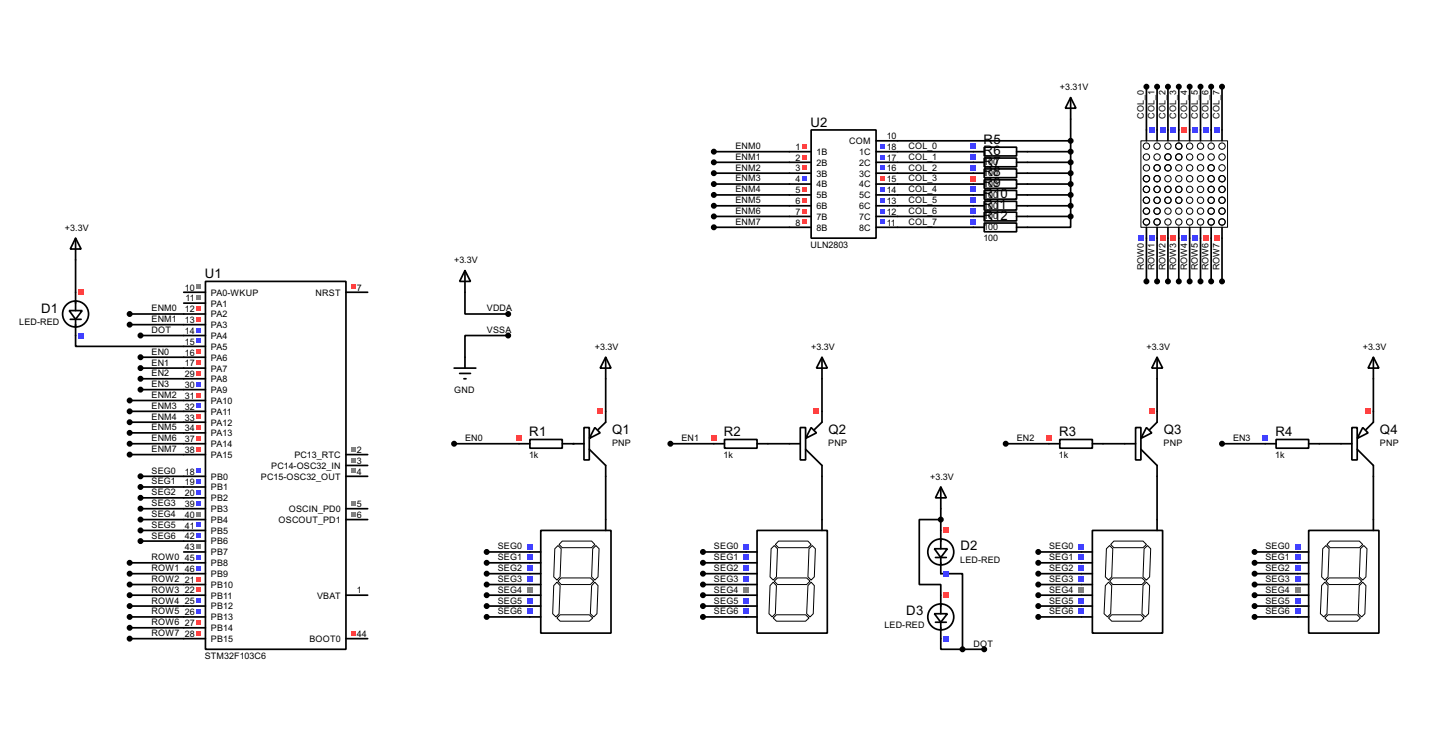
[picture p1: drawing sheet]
<svg xmlns="http://www.w3.org/2000/svg" width="338mm" height="175mm" viewBox="0 0 338 175" stroke-linecap="round" stroke-linejoin="round" font-family="sans-serif">
<g fill="none" stroke="#000" stroke-width=".4">
<path d="M167.7 35.6h17.7M167.7 38.1h17.7M210.8 35.6h17.8M210.8 38.1h17.8M210.8 33.1h40.7M241.3 35.6h10.2M241.3 38.1h10.2M251.5 28v22.8M269.3 20.4v10.1M271.8 20.4v10.1M274.3 20.4v10.1M276.9 20.4v10.1"/>
<path d="M279.4 20.4v10.1M282 20.4v10.1M284.5 20.4v10.1M287 20.4v10.1M167.7 40.7h17.7M167.7 43.2h17.7M167.7 45.8h17.7M167.7 48.3h17.7M167.7 50.8h17.7M167.7 53.4h17.7M210.8 40.7h17.8M210.8 43.2h17.8"/>
<path d="M210.8 45.8h17.8M210.8 48.3h17.8M210.8 50.8h17.8M210.8 53.4h17.8M241.3 40.7h10.2M241.3 43.2h10.2M241.3 45.8h10.2M241.3 48.3h10.2M241.3 50.8h10.2M251.5 50.8v2.6h-10.2M269.3 55.9v10.2M271.8 55.9v10.2"/>
<path d="M274.3 55.9v10.2M276.9 55.9v10.2M279.4 55.9v10.2M282 55.9v10.2M284.5 55.9v10.2M287 55.9v10.2M17.8 78.8v2.5h30.5M17.8 61v7.6M30.5 76.2h17.8M30.5 73.7h17.8M33 78.8h15.3M43.2 68.6h5.1"/>
<path d="M43.2 71.2h5.1M48.3 66.1h33v86.3h-33zM81.3 68.6h5.1M109.2 68.6v5.1h10.2M119.4 78.8h-10.2v5.1M30.5 94h17.8M30.5 96.6h17.8M30.5 99.1h17.8M33 83.9h15.3M33 86.4h15.3M33 88.9h15.3M33 91.5h15.3"/>
<path d="M142.3 88.9v7.7M193.1 88.9v7.7M271.8 88.9v7.7M322.6 88.9v7.7M30.5 104.2h17.8M30.5 101.6h17.8M30.5 106.7h17.8M33 111.8h15.3M33 114.3h15.3M33 116.9h15.3M33 119.4h15.3M81.3 111.8h5.1"/>
<path d="M81.3 119.4h5.1M81.3 106.7h5.1M81.3 109.3h5.1M106.7 104.2h15.2M142.3 111.8v10.2M157.5 104.2h10.2M180.4 104.2h5M193.1 111.8v10.2M221 119.4v5.1M236.2 104.2h10.2M259.1 104.2h5.1M271.8 111.8v10.2"/>
<path d="M287 104.2h10.2M309.9 104.2h5.1M322.6 111.8v10.2M30.5 132.1h17.8M30.5 134.7h17.8M30.5 137.2h17.8M30.5 139.7h17.8M33 122h15.3M33 124.5h15.3M33 127h15.3M43.2 129.6h5.1M81.3 122h5.1"/>
<path d="M81.3 139.7h5.1M114.3 129.6h10.2M114.3 132.1h10.2M114.3 134.7h10.2M114.3 137.2h10.2M114.3 139.7h10.2M165.1 129.6h10.2M165.1 132.1h10.2M165.1 134.7h10.2M165.1 137.2h10.2M165.1 139.7h10.2M221 122h-5.1v15.2h5.1v2.5"/>
<path d="M221 134.7h5.1v17.7M243.9 129.6h10.1M243.9 132.1h10.1M243.9 134.7h10.1M243.9 137.2h10.1M243.9 139.7h10.1M294.7 129.6h10.1M294.7 132.1h10.1M294.7 134.7h10.1M294.7 137.2h10.1M294.7 139.7h10.1M30.5 142.3h17.8"/>
<path d="M30.5 144.8h17.8M30.5 147.4h17.8M30.5 149.9h17.8M81.3 149.9h5.1M114.3 142.3h10.2M114.3 144.8h10.2M165.1 142.3h10.2M165.1 144.8h10.2M221 149.9v2.5h5.1M226.1 152.4h5.1M243.9 142.3h10.1M243.9 144.8h10.1"/>
<path d="M294.7 142.3h10.1M294.7 144.8h10.1"/>
</g>
<circle cx="134.6" cy="104.2" r=".2" fill="#000"/>
<g fill="#ff4040">
<path d="M82.4 148.1h1.1v1h-1.1z"/>
<path d="M82.4 66.8h1.1v1.1h-1.1z"/>
</g>
<g fill="#808080">
<path d="M46.1 66.8h1v1.1h-1z"/>
<path d="M82.4 117.6h1.1v1.1h-1.1z"/>
<path d="M82.4 120.2h1.1v1h-1.1z"/>
</g>
<path d="M46.1 130.3h1v1.1h-1z" fill="#4040ff"/>
<path d="M46.1 71.9h1v1h-1z" fill="#ff4040"/>
<path d="M46.1 69.4h1v1h-1z" fill="#808080"/>
<path d="M46.1 74.5h1v1h-1z" fill="#ff4040"/>
<g fill="#4040ff">
<path d="M46.1 77h1v1h-1z"/>
<path d="M46.1 132.9h1v1h-1z"/>
<path d="M46.1 79.5h1v1.1h-1z"/>
</g>
<g fill="#ff4040">
<path d="M46.1 82.1h1v1h-1z"/>
<path d="M46.1 84.6h1v1h-1z"/>
<path d="M46.1 87.2h1v1h-1z"/>
</g>
<path d="M46.1 89.7h1v1h-1z" fill="#4040ff"/>
<g fill="#ff4040">
<path d="M46.1 135.4h1v1h-1z"/>
<path d="M46.1 92.2h1v1.1h-1z"/>
</g>
<g fill="#4040ff">
<path d="M46.1 110h1v1h-1z"/>
<path d="M46.1 112.6h1v1h-1z"/>
<path d="M46.1 115.1h1v1h-1z"/>
<path d="M46.1 117.6h1v1.1h-1z"/>
</g>
<path d="M46.1 138h1v1h-1z" fill="#ff4040"/>
<path d="M46.1 120.2h1v1h-1z" fill="#808080"/>
<g fill="#4040ff">
<path d="M46.1 122.7h1v1h-1z"/>
<path d="M46.1 125.3h1v1h-1z"/>
</g>
<path d="M46.1 127.8h1v1h-1z" fill="#808080"/>
<g fill="#4040ff">
<path d="M46.1 140.5h1v1h-1z"/>
<path d="M46.1 143h1v1.1h-1z"/>
</g>
<g fill="#ff4040">
<path d="M46.1 145.6h1v1h-1z"/>
<path d="M46.1 148.1h1v1h-1z"/>
</g>
<path d="M46.1 94.8h1v1h-1z" fill="#4040ff"/>
<g fill="#ff4040">
<path d="M46.1 97.3h1v1h-1z"/>
<path d="M46.1 99.9h1v1h-1z"/>
<path d="M46.1 102.4h1v1h-1z"/>
<path d="M46.1 104.9h1v1.1h-1z"/>
</g>
<g fill="#808080">
<path d="M82.4 104.9h1.1v1.1h-1.1z"/>
<path d="M82.4 107.5h1.1v1h-1.1z"/>
<path d="M82.4 110h1.1v1h-1.1z"/>
</g>
<g fill="none" stroke="#000" stroke-width=".4">
<path d="M16.3 72.9h3l-1.5 2.1zM16.5 75h2.6M17.8 68.6v4.3M17.8 75v3.8"/>
<circle cx="17.7" cy="73.7" r="3.1"/>
</g>
<path d="M18.4 68h1.3v1.3h-1.3z" fill="#ff4040"/>
<path d="M18.4 78.2h1.3v1.2h-1.3z" fill="#4040ff"/>
<g fill="none" stroke="#000" stroke-width=".4">
<path d="M17.8 55.9l1.3 2.6h-2.6zM17.8 55.9v5.1M109.2 63.5l1.3 2.6h-2.5zM109.2 63.5v5.1M106.7 86.4h5.1M108 87.7h2.5M109 88.9h.5M109.2 83.9v2.5M124.5 129.6h2.5M124.5 132.1h2.5M124.5 134.7h2.5M124.5 137.2h2.5"/>
<path d="M124.5 139.7h2.5M127 124.5h16.5v24.1h-16.5zM142.3 122v2.5M124.5 142.3h2.5M124.5 144.8h2.5"/>
</g>
<g fill="#000" stroke="#000" stroke-width=".4">
<circle cx="33" cy="78.8" r=".5"/>
<circle cx="119.3" cy="78.8" r=".5"/>
<circle cx="119.3" cy="73.7" r=".5"/>
</g>
<path d="M130.3 128.8l.8-.7 .7 .7-.2 6.6-.8 .8-.7-.8zM130.8 136.7l.8 .8-.3 6.6-.7 .7-.8-.7 .3-6.6zM131.1 136.4l.7-.7h6.9l.8 .7-.8 .8h-6.9zM132.1 127h6.9l.7 .8-.7 .8h-6.9l-.8-.8zM139.2 128.8l.8-.7 .7 .7-.2 6.6-.8 .8-.7-.8zM139.7 136.7l.8 .8-.3 6.6-.7 .7-.8-.7 .3-6.6zM130.8 145.1l.8-.8h6.8l.8 .8-.8 .7h-6.8z" fill="none" stroke="#000" stroke-width=".23"/>
<g fill="#4040ff">
<path d="M123.8 127.7h1.3v1.3h-1.3z"/>
<path d="M123.8 130.2h1.3v1.3h-1.3z"/>
<path d="M123.8 132.8h1.3v1.2h-1.3z"/>
<path d="M123.8 135.3h1.3v1.3h-1.3z"/>
</g>
<path d="M123.8 137.8h1.3v1.3h-1.3z" fill="#808080"/>
<g fill="#4040ff">
<path d="M123.8 140.4h1.3v1.3h-1.3z"/>
<path d="M123.8 142.9h1.3v1.3h-1.3z"/>
</g>
<path d="M175.3 129.6h2.5M175.3 132.1h2.5M175.3 134.7h2.5M175.3 137.2h2.5M175.3 139.7h2.5M177.8 124.5h16.5v24.1h-16.5zM193.1 122v2.5M175.3 142.3h2.5M175.3 144.8h2.5" fill="none" stroke="#000" stroke-width=".4"/>
<path d="M181.1 128.8l.8-.7 .7 .7-.2 6.6-.8 .8-.7-.8zM181.6 136.7l.8 .8-.3 6.6-.7 .7-.8-.7 .3-6.6zM181.9 136.4l.7-.7h6.9l.8 .7-.8 .8h-6.9zM182.9 127h6.9l.7 .8-.7 .8h-6.9l-.8-.8zM190 128.8l.8-.7 .7 .7-.2 6.6-.8 .8-.7-.8zM190.5 136.7l.8 .8-.3 6.6-.7 .7-.8-.7 .3-6.6zM181.6 145.1l.8-.8h6.8l.8 .8-.8 .7h-6.8z" fill="none" stroke="#000" stroke-width=".23"/>
<g fill="#4040ff">
<path d="M174.6 127.7h1.3v1.3h-1.3z"/>
<path d="M174.6 130.2h1.3v1.3h-1.3z"/>
<path d="M174.6 132.8h1.3v1.2h-1.3z"/>
<path d="M174.6 135.3h1.3v1.3h-1.3z"/>
</g>
<path d="M174.6 137.8h1.3v1.3h-1.3z" fill="#808080"/>
<g fill="#4040ff">
<path d="M174.6 140.4h1.3v1.3h-1.3z"/>
<path d="M174.6 142.9h1.3v1.3h-1.3z"/>
</g>
<g fill="#000" stroke="#000" stroke-width=".4">
<circle cx="33" cy="86.4" r=".5"/>
<circle cx="33" cy="83.9" r=".5"/>
<circle cx="33" cy="114.3" r=".5"/>
<circle cx="33" cy="111.8" r=".5"/>
<circle cx="33" cy="116.9" r=".5"/>
<circle cx="33" cy="119.4" r=".5"/>
<circle cx="33" cy="127" r=".5"/>
<circle cx="33" cy="124.5" r=".5"/>
<circle cx="33" cy="122" r=".5"/>
<circle cx="114.3" cy="129.6" r=".5"/>
<circle cx="114.3" cy="139.7" r=".5"/>
<circle cx="114.3" cy="132.1" r=".5"/>
<circle cx="114.3" cy="134.7" r=".5"/>
<circle cx="114.3" cy="137.2" r=".5"/>
<circle cx="165.1" cy="134.7" r=".5"/>
<circle cx="165.1" cy="137.2" r=".5"/>
<circle cx="165.1" cy="129.6" r=".5"/>
<circle cx="165.1" cy="132.1" r=".5"/>
<circle cx="165.1" cy="139.7" r=".5"/>
<circle cx="114.3" cy="144.8" r=".5"/>
<circle cx="114.3" cy="142.3" r=".5"/>
<circle cx="165.1" cy="144.8" r=".5"/>
<circle cx="165.1" cy="142.3" r=".5"/>
</g>
<path d="M142.3 96.6v2.5l-1.8 1.8M134.6 104.2h2.6M137.2 100.4h1.2v7.6h-1.2zM138.4 105.5l3.9 3.8v2.5M139.7 100.4l1.3 1.2-2.6 1.3z" fill="none" stroke="#000" stroke-width=".4"/>
<path d="M140.3 95.9h1.3v1.3h-1.3z" fill="#ff4040"/>
<path d="M193.1 96.6v2.5l-1.8 1.8M185.4 104.2h2.6M188 100.4h1.2v7.6h-1.2zM189.2 105.5l3.9 3.8v2.5M190.5 100.4l1.3 1.2-2.6 1.3z" fill="none" stroke="#000" stroke-width=".4"/>
<path d="M191.1 95.9h1.3v1.3h-1.3z" fill="#ff4040"/>
<path d="M121.9 104.2h2.6M124.5 103.2h7.6v2h-7.6zM132.1 104.2h2.5" fill="none" stroke="#000" stroke-width=".4"/>
<path d="M121.3 102.3h1.3v1.3h-1.3z" fill="#ff4040"/>
<path d="M167.7 104.2h2.5M170.2 103.2h7.6v2h-7.6zM177.8 104.2h2.6" fill="none" stroke="#000" stroke-width=".4"/>
<path d="M167 102.3h1.3v1.3h-1.3z" fill="#ff4040"/>
<g fill="#000" stroke="#000" stroke-width=".4">
<circle cx="106.6" cy="104.2" r=".5"/>
<circle cx="157.4" cy="104.2" r=".5"/>
</g>
<g fill="none" stroke="#000" stroke-width=".4">
<path d="M142.3 83.9l1.2 2.5h-2.5zM142.3 83.9v5M193.1 83.9l1.2 2.5h-2.5zM193.1 83.9v5M254 129.6h2.6M254 132.1h2.6M254 134.7h2.6M254 137.2h2.6M254 139.7h2.6M256.6 124.5h16.5v24.1h-16.5zM271.8 122v2.5M254 142.3h2.6"/>
<path d="M254 144.8h2.6"/>
</g>
<path d="M259.9 128.8l.7-.7 .8 .7-.3 6.6-.7 .8-.8-.8zM260.4 136.7l.7 .8-.2 6.6-.8 .7-.8-.7 .3-6.6zM260.6 136.4l.8-.7h6.8l.8 .7-.8 .8h-6.8zM261.6 127h6.9l.8 .8-.8 .8h-6.9l-.7-.8zM268.7 128.8l.8-.7 .8 .7-.3 6.6-.7 .8-.8-.8zM269.3 136.7l.7 .8-.2 6.6-.8 .7-.8-.7 .3-6.6zM260.4 145.1l.7-.8h6.9l.7 .8-.7 .7h-6.9z" fill="none" stroke="#000" stroke-width=".23"/>
<g fill="#4040ff">
<path d="M253.4 127.7h1.2v1.3h-1.2z"/>
<path d="M253.4 130.2h1.2v1.3h-1.2z"/>
<path d="M253.4 132.8h1.2v1.2h-1.2z"/>
<path d="M253.4 135.3h1.2v1.3h-1.2z"/>
</g>
<path d="M253.4 137.8h1.2v1.3h-1.2z" fill="#808080"/>
<g fill="#4040ff">
<path d="M253.4 140.4h1.2v1.3h-1.2z"/>
<path d="M253.4 142.9h1.2v1.3h-1.2z"/>
</g>
<path d="M304.8 129.6h2.6M304.8 132.1h2.6M304.8 134.7h2.6M304.8 137.2h2.6M304.8 139.7h2.6M307.4 124.5h16.5v24.1h-16.5zM322.6 122v2.5M304.8 142.3h2.6M304.8 144.8h2.6" fill="none" stroke="#000" stroke-width=".4"/>
<path d="M310.7 128.8l.7-.7 .8 .7-.3 6.6-.7 .8-.8-.8zM311.2 136.7l.7 .8-.2 6.6-.8 .7-.8-.7 .3-6.6zM312.2 135.7h6.8l.8 .7-.8 .8h-6.8l-.8-.8zM312.4 127h6.9l.8 .8-.8 .8h-6.9l-.7-.8zM319.3 137.5l.8-.8 .7 .8-.2 6.6-.8 .7-.8-.7zM319.5 128.8l.8-.7 .8 .7-.3 6.6-.7 .8-.8-.8zM311.2 145.1l.7-.8h6.9l.7 .8-.7 .7h-6.9z" fill="none" stroke="#000" stroke-width=".23"/>
<g fill="#4040ff">
<path d="M304.2 127.7h1.2v1.3h-1.2z"/>
<path d="M304.2 130.2h1.2v1.3h-1.2z"/>
<path d="M304.2 132.8h1.2v1.2h-1.2z"/>
<path d="M304.2 135.3h1.2v1.3h-1.2z"/>
</g>
<path d="M304.2 137.8h1.2v1.3h-1.2z" fill="#808080"/>
<g fill="#4040ff">
<path d="M304.2 140.4h1.2v1.3h-1.2z"/>
<path d="M304.2 142.9h1.2v1.3h-1.2z"/>
</g>
<g fill="#000" stroke="#000" stroke-width=".4">
<circle cx="243.8" cy="129.6" r=".5"/>
<circle cx="243.8" cy="139.7" r=".5"/>
<circle cx="243.8" cy="132.1" r=".5"/>
<circle cx="243.8" cy="134.7" r=".5"/>
<circle cx="243.8" cy="137.2" r=".5"/>
<circle cx="294.6" cy="129.6" r=".5"/>
<circle cx="294.6" cy="132.1" r=".5"/>
<circle cx="294.6" cy="134.7" r=".5"/>
<circle cx="294.6" cy="137.2" r=".5"/>
<circle cx="294.6" cy="139.7" r=".5"/>
<circle cx="243.8" cy="142.3" r=".5"/>
<circle cx="243.8" cy="144.8" r=".5"/>
<circle cx="294.6" cy="142.3" r=".5"/>
<circle cx="294.6" cy="144.8" r=".5"/>
</g>
<path d="M271.8 96.6v2.5l-1.8 1.8M264.2 104.2h2.5M266.7 100.4h1.3v7.6h-1.3zM268 105.5l3.8 3.8v2.5M269.3 100.4l1.2 1.2-2.5 1.3z" fill="none" stroke="#000" stroke-width=".4"/>
<path d="M269.9 95.9h1.3v1.3h-1.3z" fill="#ff4040"/>
<path d="M322.6 96.6v2.5l-1.8 1.8M315 104.2h2.5M317.5 100.4h1.3v7.6h-1.3zM318.8 105.5l3.8 3.8v2.5M320.1 100.4l1.2 1.2-2.5 1.3z" fill="none" stroke="#000" stroke-width=".4"/>
<path d="M320.7 95.9h1.3v1.3h-1.3z" fill="#ff4040"/>
<path d="M246.4 104.2h2.5M248.9 103.2h7.7v2h-7.7zM256.6 104.2h2.5" fill="none" stroke="#000" stroke-width=".4"/>
<path d="M245.8 102.3h1.2v1.3h-1.2z" fill="#ff4040"/>
<path d="M297.2 104.2h2.5M299.7 103.2h7.7v2h-7.7zM307.4 104.2h2.5" fill="none" stroke="#000" stroke-width=".4"/>
<path d="M296.6 102.3h1.2v1.3h-1.2z" fill="#4040ff"/>
<g fill="#000" stroke="#000" stroke-width=".4">
<circle cx="236.2" cy="104.2" r=".5"/>
<circle cx="287" cy="104.2" r=".5"/>
</g>
<g fill="none" stroke="#000" stroke-width=".4">
<path d="M271.8 83.9l1.3 2.5h-2.6zM271.8 83.9v5M322.6 83.9l1.3 2.5h-2.6zM322.6 83.9v5M219.5 128.8h3l-1.5 2.1zM219.7 130.9h2.6M221 124.5v4.3M221 130.9v3.8"/>
<circle cx="220.9" cy="129.6" r="3.1"/>
</g>
<path d="M221.6 123.9h1.3v1.2h-1.3z" fill="#ff4040"/>
<path d="M221.6 134h1.3v1.3h-1.3z" fill="#4040ff"/>
<g fill="none" stroke="#000" stroke-width=".4">
<path d="M221 139.7v4.4M219.5 144.1h3l-1.5 2zM219.7 146.1h2.6M221 146.1v3.8"/>
<circle cx="220.9" cy="144.8" r="3.1"/>
</g>
<path d="M221.6 139.1h1.3v1.3h-1.3z" fill="#ff4040"/>
<path d="M221.6 149.3h1.3v1.2h-1.3z" fill="#4040ff"/>
<g fill="none" stroke="#000" stroke-width=".4">
<path d="M185.4 35.6h5.1M185.4 38.1h5.1M190.5 30.5h15.3v25.4h-15.3zM205.8 35.6h5M205.8 38.1h5M205.8 33.1h5M185.4 40.7h5.1M185.4 43.2h5.1M185.4 45.8h5.1M185.4 48.3h5.1M185.4 50.8h5.1M185.4 53.4h5.1"/>
<path d="M205.8 40.7h5M205.8 43.2h5M205.8 45.8h5M205.8 48.3h5M205.8 50.8h5M205.8 53.4h5M221 114.3l1.3 2.6h-2.6zM221 114.3v5.1"/>
</g>
<g fill="#000" stroke="#000" stroke-width=".4">
<circle cx="30.4" cy="73.7" r=".5"/>
<circle cx="30.4" cy="76.2" r=".5"/>
<circle cx="30.4" cy="99.1" r=".5"/>
<circle cx="30.4" cy="96.6" r=".5"/>
<circle cx="30.4" cy="94" r=".5"/>
<circle cx="33" cy="88.9" r=".5"/>
<circle cx="33" cy="91.5" r=".5"/>
<circle cx="30.4" cy="106.7" r=".5"/>
<circle cx="30.4" cy="104.2" r=".5"/>
<circle cx="30.4" cy="101.6" r=".5"/>
<circle cx="30.4" cy="134.7" r=".5"/>
<circle cx="30.4" cy="137.2" r=".5"/>
<circle cx="30.4" cy="132.1" r=".5"/>
<circle cx="30.4" cy="139.7" r=".5"/>
<circle cx="220.9" cy="122" r=".5"/>
<circle cx="30.4" cy="147.4" r=".5"/>
<circle cx="30.4" cy="142.3" r=".5"/>
<circle cx="30.4" cy="144.8" r=".5"/>
<circle cx="30.4" cy="149.9" r=".5"/>
<circle cx="226" cy="152.4" r=".5"/>
<circle cx="231.1" cy="152.4" r=".5"/>
</g>
<g fill="#ff4040">
<path d="M188.4 33.8h1v1h-1z"/>
<path d="M188.4 36.4h1v1h-1z"/>
<path d="M188.4 38.9h1v1h-1z"/>
</g>
<path d="M188.4 41.4h1v1.1h-1z" fill="#4040ff"/>
<g fill="#ff4040">
<path d="M188.4 44h1v1h-1z"/>
<path d="M188.4 46.5h1v1h-1z"/>
<path d="M188.4 49.1h1v1h-1z"/>
<path d="M188.4 51.6h1v1h-1z"/>
</g>
<g fill="#4040ff">
<path d="M206.9 33.8h1v1h-1z"/>
<path d="M206.9 36.4h1v1h-1z"/>
<path d="M206.9 38.9h1v1h-1z"/>
</g>
<path d="M206.9 41.4h1v1.1h-1z" fill="#ff4040"/>
<g fill="#4040ff">
<path d="M206.9 44h1v1h-1z"/>
<path d="M206.9 46.5h1v1h-1z"/>
<path d="M206.9 49.1h1v1h-1z"/>
<path d="M206.9 51.6h1v1h-1z"/>
</g>
<path d="M228.6 35.6h2.6M231.2 34.6h7.6v2h-7.6zM238.8 35.6h2.5" fill="none" stroke="#000" stroke-width=".4"/>
<path d="M228 33.7h1.2v1.3h-1.2z" fill="#4040ff"/>
<path d="M228.6 38.1h2.6M231.2 37.1h7.6v2.1h-7.6zM238.8 38.1h2.5" fill="none" stroke="#000" stroke-width=".4"/>
<path d="M228 36.2h1.2v1.3h-1.2z" fill="#4040ff"/>
<path d="M231.2 39.7h7.6v2h-7.6zM228.6 40.7h2.6M238.8 40.7h2.5" fill="none" stroke="#000" stroke-width=".4"/>
<path d="M228 38.8h1.2v1.3h-1.2z" fill="#4040ff"/>
<path d="M228.6 43.2h2.6M231.2 42.2h7.6v2h-7.6zM238.8 43.2h2.5" fill="none" stroke="#000" stroke-width=".4"/>
<path d="M228 41.3h1.2v1.3h-1.2z" fill="#ff4040"/>
<path d="M228.6 45.8h2.6M231.2 44.7h7.6v2.1h-7.6zM238.8 45.8h2.5" fill="none" stroke="#000" stroke-width=".4"/>
<path d="M228 43.9h1.2v1.2h-1.2z" fill="#4040ff"/>
<path d="M228.6 48.3h2.6M231.2 47.3h7.6v2h-7.6zM238.8 48.3h2.5" fill="none" stroke="#000" stroke-width=".4"/>
<path d="M228 46.4h1.2v1.3h-1.2z" fill="#4040ff"/>
<path d="M228.6 50.8h2.6M231.2 49.8h7.6v2.1h-7.6zM238.8 50.8h2.5" fill="none" stroke="#000" stroke-width=".4"/>
<path d="M228 48.9h1.2v1.3h-1.2z" fill="#4040ff"/>
<path d="M228.6 53.4h2.6M231.2 52.4h7.6v2h-7.6zM238.8 53.4h2.5" fill="none" stroke="#000" stroke-width=".4"/>
<path d="M228 51.5h1.2v1.3h-1.2z" fill="#4040ff"/>
<g fill="none" stroke="#000" stroke-width=".23">
<path d="M268 33.1h20.3v20.3h-20.3z"/>
<circle cx="269.2" cy="34.3" r=".75"/>
<circle cx="269.2" cy="36.9" r=".75"/>
<circle cx="269.2" cy="39.4" r=".75"/>
<circle cx="271.7" cy="36.9" r=".75"/>
<circle cx="271.7" cy="34.3" r=".75"/>
<circle cx="271.7" cy="39.4" r=".75"/>
<circle cx="274.3" cy="34.3" r=".75"/>
<circle cx="274.3" cy="36.9" r=".75"/>
<circle cx="274.3" cy="39.4" r=".75"/>
<circle cx="276.8" cy="39.4" r=".75"/>
<circle cx="276.8" cy="34.3" r=".75"/>
<circle cx="276.8" cy="36.9" r=".75"/>
<circle cx="279.4" cy="36.9" r=".75"/>
<circle cx="279.4" cy="39.4" r=".75"/>
<circle cx="279.4" cy="34.3" r=".75"/>
<circle cx="281.9" cy="36.9" r=".75"/>
<circle cx="281.9" cy="34.3" r=".75"/>
<circle cx="281.9" cy="39.4" r=".75"/>
<circle cx="284.4" cy="39.4" r=".75"/>
<circle cx="284.4" cy="34.3" r=".75"/>
<circle cx="284.4" cy="36.9" r=".75"/>
<circle cx="287" cy="34.3" r=".75"/>
<circle cx="287" cy="36.9" r=".75"/>
<circle cx="287" cy="39.4" r=".75"/>
<circle cx="269.2" cy="52.1" r=".75"/>
<circle cx="269.2" cy="47" r=".75"/>
<circle cx="269.2" cy="42" r=".75"/>
<circle cx="269.2" cy="49.6" r=".75"/>
<circle cx="269.2" cy="44.5" r=".75"/>
<circle cx="271.7" cy="52.1" r=".75"/>
<circle cx="271.7" cy="42" r=".75"/>
<circle cx="271.7" cy="44.5" r=".75"/>
<circle cx="271.7" cy="49.6" r=".75"/>
<circle cx="271.7" cy="47" r=".75"/>
<circle cx="274.3" cy="52.1" r=".75"/>
<circle cx="274.3" cy="42" r=".75"/>
<circle cx="274.3" cy="44.5" r=".75"/>
<circle cx="274.3" cy="49.6" r=".75"/>
<circle cx="274.3" cy="47" r=".75"/>
<circle cx="276.8" cy="52.1" r=".75"/>
<circle cx="276.8" cy="44.5" r=".75"/>
<circle cx="276.8" cy="47" r=".75"/>
<circle cx="276.8" cy="42" r=".75"/>
<circle cx="276.8" cy="49.6" r=".75"/>
<circle cx="279.4" cy="52.1" r=".75"/>
<circle cx="279.4" cy="42" r=".75"/>
<circle cx="279.4" cy="49.6" r=".75"/>
<circle cx="279.4" cy="47" r=".75"/>
<circle cx="279.4" cy="44.5" r=".75"/>
<circle cx="281.9" cy="52.1" r=".75"/>
<circle cx="281.9" cy="42" r=".75"/>
<circle cx="281.9" cy="49.6" r=".75"/>
<circle cx="281.9" cy="44.5" r=".75"/>
<circle cx="281.9" cy="47" r=".75"/>
<circle cx="284.4" cy="52.1" r=".75"/>
<circle cx="284.4" cy="49.6" r=".75"/>
<circle cx="284.4" cy="44.5" r=".75"/>
<circle cx="284.4" cy="42" r=".75"/>
<circle cx="284.4" cy="47" r=".75"/>
<circle cx="287" cy="52.1" r=".75"/>
<circle cx="287" cy="42" r=".75"/>
<circle cx="287" cy="49.6" r=".75"/>
<circle cx="287" cy="47" r=".75"/>
<circle cx="287" cy="44.5" r=".75"/>
</g>
<g fill="none" stroke="#000" stroke-width=".4">
<path d="M269.3 30.5v2.6M271.8 30.5v2.6M274.3 30.5v2.6M276.9 30.5v2.6M279.4 30.5v2.6M282 30.5v2.6M284.5 30.5v2.6M287 30.5v2.6M269.3 53.4v2.5M271.8 53.4v2.5M274.3 53.4v2.5M276.9 53.4v2.5"/>
<path d="M279.4 53.4v2.5M282 53.4v2.5M284.5 53.4v2.5M287 53.4v2.5"/>
</g>
<g fill="#4040ff">
<path d="M267.3 55.3h1.3v1.3h-1.3z"/>
<path d="M269.9 55.3h1.3v1.3h-1.3z"/>
</g>
<g fill="#ff4040">
<path d="M272.4 55.3h1.3v1.3h-1.3z"/>
<path d="M275 55.3h1.2v1.3h-1.2z"/>
</g>
<g fill="#4040ff">
<path d="M277.5 55.3h1.3v1.3h-1.3z"/>
<path d="M280 55.3h1.3v1.3h-1.3z"/>
</g>
<g fill="#ff4040">
<path d="M282.6 55.3h1.3v1.3h-1.3z"/>
<path d="M285.1 55.3h1.3v1.3h-1.3z"/>
</g>
<g fill="#4040ff">
<path d="M269.9 29.9h1.3v1.3h-1.3z"/>
<path d="M272.4 29.9h1.3v1.3h-1.3z"/>
<path d="M275 29.9h1.2v1.3h-1.2z"/>
</g>
<path d="M277.5 29.9h1.3v1.3h-1.3z" fill="#ff4040"/>
<g fill="#4040ff">
<path d="M280 29.9h1.3v1.3h-1.3z"/>
<path d="M282.6 29.9h1.3v1.3h-1.3z"/>
<path d="M285.1 29.9h1.3v1.3h-1.3z"/>
</g>
<path d="M251.5 22.9l1.2 2.5h-2.5zM251.5 22.9v5.1" fill="none" stroke="#000" stroke-width=".4"/>
<g fill="#000" stroke="#000" stroke-width=".4">
<circle cx="167.6" cy="38.1" r=".5"/>
<circle cx="167.6" cy="35.6" r=".5"/>
<circle cx="251.4" cy="33.1" r=".5"/>
<circle cx="251.4" cy="38.1" r=".5"/>
<circle cx="251.4" cy="35.6" r=".5"/>
<circle cx="269.2" cy="20.4" r=".5"/>
<circle cx="271.7" cy="20.4" r=".5"/>
<circle cx="274.3" cy="20.4" r=".5"/>
<circle cx="276.8" cy="20.4" r=".5"/>
<circle cx="279.4" cy="20.4" r=".5"/>
<circle cx="281.9" cy="20.4" r=".5"/>
<circle cx="284.4" cy="20.4" r=".5"/>
<circle cx="287" cy="20.4" r=".5"/>
<circle cx="167.6" cy="43.2" r=".5"/>
<circle cx="167.6" cy="45.8" r=".5"/>
<circle cx="167.6" cy="53.4" r=".5"/>
<circle cx="167.6" cy="50.8" r=".5"/>
<circle cx="167.6" cy="48.3" r=".5"/>
<circle cx="167.6" cy="40.7" r=".5"/>
<circle cx="251.4" cy="48.3" r=".5"/>
<circle cx="251.4" cy="43.2" r=".5"/>
<circle cx="251.4" cy="40.7" r=".5"/>
<circle cx="251.4" cy="45.8" r=".5"/>
<circle cx="251.4" cy="50.8" r=".5"/>
<circle cx="269.2" cy="66.1" r=".5"/>
<circle cx="271.7" cy="66.1" r=".5"/>
<circle cx="274.3" cy="66.1" r=".5"/>
<circle cx="276.8" cy="66.1" r=".5"/>
<circle cx="279.4" cy="66.1" r=".5"/>
<circle cx="281.9" cy="66.1" r=".5"/>
<circle cx="284.4" cy="66.1" r=".5"/>
<circle cx="287" cy="66.1" r=".5"/>
</g>
<g font-size="3.5">
<text x="190.4" y="29.7">U2</text>
<text x="231" y="33.8">R5</text>
<text x="231" y="36.3">R6</text>
<text x="231" y="38.8">R7</text>
<text x="231" y="41.4">R8</text>
<text x="231" y="43.9">R9</text>
<text x="231" y="46.5">R10</text>
<text x="231" y="49">R11</text>
<text x="231" y="51.5">R12</text>
<text x="48.1" y="65.3">U1</text>
<text x="9.7" y="73.4">D1</text>
<text x="143.8" y="101.8">Q1</text>
<text x="194.6" y="101.8">Q2</text>
<text x="273.3" y="101.8">Q3</text>
<text x="324.1" y="101.8">Q4</text>
<text x="124.3" y="102.4">R1</text>
<text x="170" y="102.4">R2</text>
<text x="248.8" y="102.4">R3</text>
<text x="299.6" y="102.4">R4</text>
<text x="225.6" y="129.2">D2</text>
<text x="212.9" y="144.5">D3</text>
</g>
<g font-size="2.4">
<text x="248.9" y="21.2">+3.31V</text>
<text x="268.7" y="27.9" transform="rotate(-90 268.7 27.9)">COL_0</text>
<text x="271.2" y="27.9" transform="rotate(-90 271.2 27.9)">COL_1</text>
<text x="273.7" y="27.9" transform="rotate(-90 273.7 27.9)">COL_2</text>
<text x="276.2" y="27.9" transform="rotate(-90 276.2 27.9)">COL_3</text>
<text x="278.8" y="27.9" transform="rotate(-90 278.8 27.9)">COL_4</text>
<text x="281.4" y="27.9" transform="rotate(-90 281.4 27.9)">COL_5</text>
<text x="283.9" y="27.9" transform="rotate(-90 283.9 27.9)">COL_6</text>
<text x="286.4" y="27.9" transform="rotate(-90 286.4 27.9)">COL_7</text>
<text x="172.7" y="35">ENM0</text>
<text x="186.8" y="35.2">1</text>
<text x="199.4" y="33.9">COM</text>
<text x="208.3" y="35.2">18</text>
<text x="208.3" y="32.6">10</text>
<text x="213.4" y="35">COL_0</text>
<text x="172.7" y="37.5">ENM1</text>
<text x="172.7" y="40">ENM2</text>
<text x="186.8" y="37.7">2</text>
<text x="186.8" y="40.2">3</text>
<text x="191.8" y="36.4">1B</text>
<text x="191.8" y="38.9">2B</text>
<text x="191.8" y="41.5">3B</text>
<text x="201.8" y="36.4">1C</text>
<text x="201.8" y="38.9">2C</text>
<text x="201.8" y="41.5">3C</text>
<text x="208.3" y="37.7">17</text>
<text x="208.3" y="40.2">16</text>
<text x="213.4" y="37.5">COL_1</text>
<text x="213.4" y="40">COL_2</text>
<text x="231" y="38.8">100</text>
<text x="231" y="41.3">100</text>
<text x="172.7" y="42.6">ENM3</text>
<text x="172.7" y="45.2">ENM4</text>
<text x="172.7" y="47.7">ENM5</text>
<text x="186.8" y="42.8">4</text>
<text x="186.8" y="45.4">5</text>
<text x="186.8" y="47.9">6</text>
<text x="191.8" y="44">4B</text>
<text x="191.8" y="46.6">5B</text>
<text x="201.8" y="44">4C</text>
<text x="201.8" y="46.6">5C</text>
<text x="208.3" y="42.8">15</text>
<text x="208.3" y="45.4">14</text>
<text x="208.3" y="47.9">13</text>
<text x="213.4" y="42.6">COL_3</text>
<text x="213.4" y="45.2">COL_4</text>
<text x="213.4" y="47.7">COL_5</text>
<text x="231" y="43.9">100</text>
<text x="231" y="46.4">100</text>
<text x="172.7" y="50.2">ENM6</text>
<text x="172.7" y="52.8">ENM7</text>
<text x="186.8" y="50.4">7</text>
<text x="186.8" y="52.9">8</text>
<text x="191.8" y="49.1">6B</text>
<text x="191.8" y="51.6">7B</text>
<text x="201.8" y="49.1">6C</text>
<text x="201.8" y="51.6">7C</text>
<text x="208.3" y="50.4">12</text>
<text x="208.3" y="52.9">11</text>
<text x="213.4" y="50.2">COL_6</text>
<text x="213.4" y="52.8">COL_7</text>
<text x="231" y="49">100</text>
<text x="231" y="51.5">100</text>
<text x="15.3" y="54.2">+3.3V</text>
<text x="190.3" y="58.1">ULN2803</text>
<text x="191.8" y="54.2">8B</text>
<text x="201.8" y="54.2">8C</text>
<text x="231" y="54">100</text>
<text x="231" y="56.6">100</text>
<text x="106.7" y="61.8">+3.3V</text>
<text x="268.7" y="63.5" transform="rotate(-90 268.7 63.5)">ROW0</text>
<text x="271.2" y="63.5" transform="rotate(-90 271.2 63.5)">ROW1</text>
<text x="273.7" y="63.5" transform="rotate(-90 273.7 63.5)">ROW2</text>
<text x="276.3" y="63.5" transform="rotate(-90 276.3 63.5)">ROW3</text>
<text x="278.8" y="63.5" transform="rotate(-90 278.8 63.5)">ROW4</text>
<text x="281.4" y="63.5" transform="rotate(-90 281.4 63.5)">ROW5</text>
<text x="283.9" y="63.5" transform="rotate(-90 283.9 63.5)">ROW6</text>
<text x="286.4" y="63.5" transform="rotate(-90 286.4 63.5)">ROW7</text>
<text x="43.4" y="68.2">10</text>
<text x="43.6" y="70.8">11</text>
<text x="49.5" y="69.4">PA0-WKUP</text>
<text x="49.5" y="72">PA1</text>
<text x="74.1" y="69.4">NRST</text>
<text x="83.8" y="68.2">7</text>
<text x="4.5" y="76.2">LED-RED</text>
<text x="35.6" y="75.6">ENM1</text>
<text x="35.6" y="73.1">ENM0</text>
<text x="43.4" y="73.3">12</text>
<text x="43.4" y="75.8">13</text>
<text x="49.5" y="74.5">PA2</text>
<text x="49.5" y="77">PA3</text>
<text x="114.3" y="73.1">VDDA</text>
<text x="35.6" y="78.2">DOT</text>
<text x="35.6" y="83.3">EN0</text>
<text x="43.4" y="78.3">14</text>
<text x="43.4" y="80.9">15</text>
<text x="43.4" y="83.5">16</text>
<text x="49.5" y="79.6">PA4</text>
<text x="49.5" y="82.1">PA5</text>
<text x="114.3" y="78.2">VSSA</text>
<text x="139.7" y="82.1">+3.3V</text>
<text x="190.5" y="82.1">+3.3V</text>
<text x="269.3" y="82.1">+3.3V</text>
<text x="320.1" y="82.1">+3.3V</text>
<text x="35.6" y="85.8">EN1</text>
<text x="35.6" y="88.3">EN2</text>
<text x="43.4" y="86">17</text>
<text x="43.4" y="88.5">29</text>
<text x="49.5" y="84.7">PA6</text>
<text x="49.5" y="87.2">PA7</text>
<text x="49.5" y="89.7">PA8</text>
<text x="35.6" y="90.8">EN3</text>
<text x="35.6" y="93.4">ENM2</text>
<text x="35.6" y="96">ENM3</text>
<text x="43.4" y="91.1">30</text>
<text x="43.4" y="93.6">31</text>
<text x="49.5" y="92.3">PA9</text>
<text x="49.5" y="94.8">PA10</text>
<text x="106.7" y="92.3">GND</text>
<text x="35.6" y="98.5">ENM4</text>
<text x="35.6" y="101">ENM5</text>
<text x="43.4" y="96.2">32</text>
<text x="43.4" y="98.7">33</text>
<text x="43.4" y="101.2">34</text>
<text x="49.5" y="97.4">PA11</text>
<text x="49.5" y="99.9">PA12</text>
<text x="35.6" y="103.6">ENM6</text>
<text x="35.6" y="106.1">ENM7</text>
<text x="43.4" y="103.8">37</text>
<text x="43.4" y="106.3">38</text>
<text x="49.5" y="102.4">PA13</text>
<text x="49.5" y="105">PA14</text>
<text x="49.5" y="107.5">PA15</text>
<text x="69.1" y="107.5">PC13_RTC</text>
<text x="83.8" y="106.3">2</text>
<text x="109.2" y="103.6">EN0</text>
<text x="124.3" y="107.4">1k</text>
<text x="143.7" y="104.7">PNP</text>
<text x="160" y="103.6">EN1</text>
<text x="170" y="107.4">1k</text>
<text x="194.5" y="104.7">PNP</text>
<text x="238.8" y="103.6">EN2</text>
<text x="248.7" y="107.4">1k</text>
<text x="273.3" y="104.7">PNP</text>
<text x="289.6" y="103.6">EN3</text>
<text x="299.5" y="107.4">1k</text>
<text x="324.1" y="104.7">PNP</text>
<text x="35.6" y="111.2">SEG0</text>
<text x="35.6" y="113.7">SEG1</text>
<text x="43.4" y="111.4">18</text>
<text x="43.4" y="113.9">19</text>
<text x="49.5" y="112.6">PB0</text>
<text x="61.3" y="112.6">PC15-OSC32_OUT</text>
<text x="63.7" y="110.1">PC14-OSC32_IN</text>
<text x="83.8" y="108.9">3</text>
<text x="83.8" y="111.4">4</text>
<text x="218.5" y="112.6">+3.3V</text>
<text x="35.6" y="116.3">SEG2</text>
<text x="35.6" y="118.8">SEG3</text>
<text x="43.4" y="116.5">20</text>
<text x="43.4" y="119">39</text>
<text x="49.5" y="115.1">PB1</text>
<text x="49.5" y="117.7">PB2</text>
<text x="83.8" y="119">5</text>
<text x="35.6" y="121.4">SEG4</text>
<text x="35.6" y="123.9">SEG5</text>
<text x="43.4" y="121.6">40</text>
<text x="43.4" y="124.1">41</text>
<text x="49.5" y="120.2">PB3</text>
<text x="49.5" y="122.8">PB4</text>
<text x="49.5" y="125.3">PB5</text>
<text x="65.4" y="122.8">OSCOUT_PD1</text>
<text x="67.8" y="120.2">OSCIN_PD0</text>
<text x="83.8" y="121.6">6</text>
<text x="35.6" y="126.4">SEG6</text>
<text x="35.6" y="131.5">ROW0</text>
<text x="43.4" y="131.7">45</text>
<text x="43.4" y="126.6">42</text>
<text x="43.4" y="129.2">43</text>
<text x="49.5" y="127.8">PB6</text>
<text x="49.5" y="130.4">PB7</text>
<text x="116.9" y="129">SEG0</text>
<text x="116.9" y="131.5">SEG1</text>
<text x="167.7" y="129">SEG0</text>
<text x="167.7" y="131.5">SEG1</text>
<text x="246.4" y="129">SEG0</text>
<text x="246.4" y="131.5">SEG1</text>
<text x="297.2" y="129">SEG0</text>
<text x="297.2" y="131.5">SEG1</text>
<text x="35.6" y="134.1">ROW1</text>
<text x="35.6" y="136.6">ROW2</text>
<text x="43.4" y="134.3">46</text>
<text x="43.4" y="136.8">21</text>
<text x="49.5" y="132.9">PB8</text>
<text x="49.5" y="135.5">PB9</text>
<text x="116.9" y="134.1">SEG2</text>
<text x="116.9" y="136.6">SEG3</text>
<text x="167.7" y="134.1">SEG2</text>
<text x="167.7" y="136.6">SEG3</text>
<text x="225.5" y="132.1">LED-RED</text>
<text x="246.4" y="134.1">SEG2</text>
<text x="246.4" y="136.6">SEG3</text>
<text x="297.2" y="134.1">SEG2</text>
<text x="297.2" y="136.6">SEG3</text>
<text x="35.6" y="139.1">ROW3</text>
<text x="35.6" y="141.7">ROW4</text>
<text x="43.4" y="139.3">22</text>
<text x="43.4" y="141.9">25</text>
<text x="49.5" y="138">PB10</text>
<text x="49.5" y="140.5">PB11</text>
<text x="49.5" y="143.1">PB12</text>
<text x="74.5" y="140.5">VBAT</text>
<text x="83.8" y="139.3">1</text>
<text x="116.9" y="139.1">SEG4</text>
<text x="116.9" y="141.7">SEG5</text>
<text x="167.7" y="139.1">SEG4</text>
<text x="167.7" y="141.7">SEG5</text>
<text x="246.4" y="139.1">SEG4</text>
<text x="246.4" y="141.7">SEG5</text>
<text x="297.2" y="139.1">SEG4</text>
<text x="297.2" y="141.7">SEG5</text>
<text x="35.6" y="144.2">ROW5</text>
<text x="35.6" y="146.8">ROW6</text>
<text x="35.6" y="149.3">ROW7</text>
<text x="43.4" y="144.4">26</text>
<text x="43.4" y="147">27</text>
<text x="43.4" y="149.5">28</text>
<text x="49.5" y="145.6">PB13</text>
<text x="49.5" y="148.2">PB14</text>
<text x="83.8" y="149.5">44</text>
<text x="116.9" y="144.2">SEG6</text>
<text x="167.7" y="144.2">SEG6</text>
<text x="207.7" y="147.4">LED-RED</text>
<text x="246.4" y="144.2">SEG6</text>
<text x="297.2" y="144.2">SEG6</text>
<text x="48.1" y="154.6">STM32F103C6</text>
<text x="49.5" y="150.7">PB15</text>
<text x="72.7" y="150.7">BOOT0</text>
<text x="228.6" y="151.8">DOT</text>
</g>
</svg>
